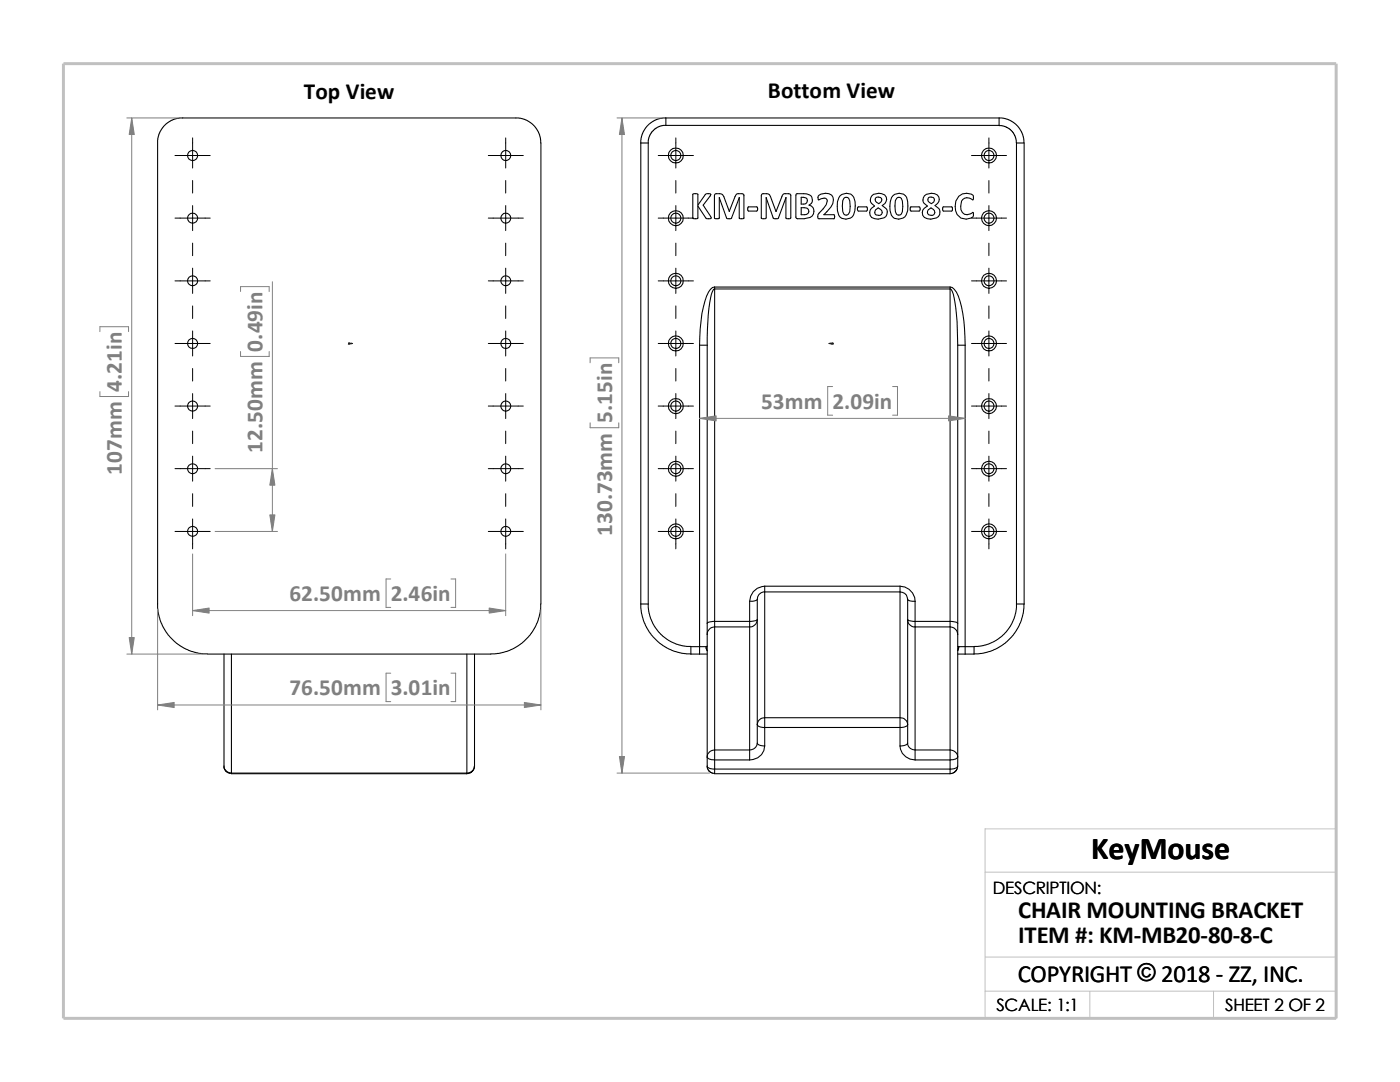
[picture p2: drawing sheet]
<svg xmlns="http://www.w3.org/2000/svg" width="279mm" height="216mm" viewBox="0 0 279 216" stroke-linecap="round" stroke-linejoin="round" font-family="sans-serif">
<path d="M196.6 174h70.1M196.6 191h70.1M196.6 197.8h70.1M217.5 197.8v5.4M242.2 197.8v5.4M26.8 203.2h239.9v-37.8h-70.1v37.8" fill="none" stroke="#c0c0c0" stroke-width=".2"/>
<path d="M12.7 12.7h254v190.5h-254z" fill="none" stroke="#c0c0c0" stroke-width=".59"/>
<g fill="none" stroke="#000" stroke-width=".21">
<path d="M31.5 28.5l.2-1.6 .9-1.7 1.5-1.1 1.7-.6h67.7l1.8 .6 1.4 1.1 1 1.7 .2 1.6v92M31.5 28.5v92.9l.4 2.3 .7 1.5 .9 1.5 1.4 1.4 1.8 1.2 1.6 .7 1.5 .4 1.6 .1M127.9 28.5v92M127.9 28.5h1.5M129.4 28.5v92M132.9 23.5l-.9 .1-1.1 .3-1.1 .7-.7 .6-1 1.7-.2 1.6M132.9 23.5h66.5M132.9 25h-.6l-.9 .3-1.1 .8-.8 1.3-.1 1.1M132.9 23.5v1.5M138.3 38.7a.73 .73 0 0 1 1 .1v2.1l1.5-2.1a.72 .72 0 0 1 1.1 0l-1.6 2.1 1.5 2.3 .1 .3-.2 .1a.72 .72 0 0 1-.9-.1l-1.5-2.4v2.4a.69 .69 0 0 1-1 0zM143.6 39.5v4a.62 .62 0 0 1-1 0v-4.5l.2-.3 1.4 .1 1.3 3.4M143.6 39.5l1.4 4a.85 .85 0 0 0 1 0l1.5-4"/>
<path d="M143.6 39.5h.1M147.5 39.5v4a.72 .72 0 0 0 1 0v-4.6l-.4-.2h-.7a.62 .62 0 0 0-.7 .5l-1.2 3M147.5 39.5h.1M152.9 39.5v4.1a.66 .66 0 0 1-1-.1v-4.5l.2-.3h.9l.5 .1 1.4 3.4 1.1-3a.61 .61 0 0 1 .7-.5h.9l.2 .2v4.7a.66 .66 0 0 1-1-.1v-4M152.9 39.5l1.4 4a.91 .91 0 0 0 1.1 0l1.4-4M152.9 39.5h.1M156.8 39.5h.1M158.9 38.7h.2a3.5 3.5 0 0 1 2.7 .4 1.19 1.19 0 0 1-.3 1.8 1.3 1.3 0 0 1 1 1.2 1.3 1.3 0 0 1-.8 1.3l-1.2 .2h-1.4l-.3-.2zM159.9 39.4l1 .1a.69 .69 0 0 1 .2 .8 .69 .69 0 0 1-.7 .4h-.5zM163.4 39a2.27 2.27 0 0 1 2.6-.1 1.87 1.87 0 0 1-.2 2.4l-1.4 1.5h2a.56 .56 0 0 1 0 .8h-3.1a.98 .98 0 0 1 .1-1.1l1.5-1.6 .2-.8a.56 .56 0 0 0-.6-.6l-1.2 .4-.1-.5zM167.7 39a1.72 1.72 0 0 1 1.9-.4 1.72 1.72 0 0 1 1 1.6 4.3 4.3 0 0 1-.5 3.1 1.72 1.72 0 0 1-1.9 .4 1.72 1.72 0 0 1-1.1-1.7 3.7 3.7 0 0 1 .6-3zM168.4 39.6a.66 .66 0 0 1 1 0 4 4 0 0 1-.1 3.1 .62 .62 0 0 1-.9 0 4.3 4.3 0 0 1 0-3.1z"/>
<path d="M174 39.1a1.97 1.97 0 0 1 2.9 .2 1.44 1.44 0 0 1-.8 1.7l.7 .6a1.24 1.24 0 0 1-.4 1.9 2.12 2.12 0 0 1-2.7-.5 1.43 1.43 0 0 1 .8-1.9l-.6-.5a1.21 1.21 0 0 1 .1-1.5zM174.8 39.5a.79 .79 0 0 1 1.2 .4l-.2 .4-.4 .3a.87 .87 0 0 1-.7-.9zM178.2 39a1.7 1.7 0 0 1 1.9-.4 1.7 1.7 0 0 1 1 1.6 3.2 3.2 0 0 1-.9 3.3 1.68 1.68 0 0 1-2.6-1.5 4 4 0 0 1 .6-3zM178.9 39.6a.62 .62 0 0 1 1 0 4.3 4.3 0 0 1 0 3.1 .66 .66 0 0 1-1 0 4 4 0 0 1 0-3.1zM184.5 39.1a1.97 1.97 0 0 1 2.9 .2 1.35 1.35 0 0 1-.8 1.7l.8 .6a1.31 1.31 0 0 1-.5 1.9 2.12 2.12 0 0 1-2.8-.5 1.41 1.41 0 0 1 1-1.9l-.7-.5a1.21 1.21 0 0 1 .1-1.5zM185.3 39.5a.78 .78 0 0 1 1.2 .4l-.1 .4-.5 .3-.4-.2a.65 .65 0 0 1-.2-.9zM191.3 39.2a2.31 2.31 0 0 1 2.9-.2l.1 .7-.2 .2a1.43 1.43 0 0 0-2.2 .2 2.01 2.01 0 0 0 .6 2.7 2.26 2.26 0 0 0 1.7-.4l.1 .7a2.12 2.12 0 0 1-2.6 .4 2.12 2.12 0 0 1-1.1-2.3l.2-1.1zM199.4 23.5v1.5h-66.5M199.4 23.5l.9 .1 1 .3 .8 .4 .9 .8 1 1.5 .3 1v.9M199.4 25.1l1.3 .2 1.1 .7 .7 1 .4 1.5M202.9 28.5v92M202.9 28.5h1.5v92"/>
<path d="M142.6 57.3v.4M142.6 57.7v66.3M142.6 57.7h47M142.6 57.3h47M142.6 57.3a2.3 2.3 0 0 0-1.6 1.8 26.4 26.4 0 0 0-1.4 9.8M142.6 57.7a2.22 2.22 0 0 0-.8 1.7l-.4 3.4-.3 6.1M145.5 42.2h.1M149.3 41.3h1.7a.53 .53 0 0 1 0 .8h-1.6l-.2-.1zM159.9 41.4l1.1 .1a.7 .7 0 0 1 .4 .9 .7 .7 0 0 1-.8 .4h-.7zM171.2 41.3h1.7a.61 .61 0 0 1 0 .8h-1.6l-.2-.4zM174.8 41.9l.5-.4 .4 .3a.63 .63 0 0 1 .3 .7 .63 .63 0 0 1-.7 .5l-.5-.1a.72 .72 0 0 1 0-1zM181.7 41.3h1.7a.53 .53 0 0 1 0 .8h-1.6l-.1-.1z"/>
<path d="M185.3 41.9l.5-.4 .5 .3a.64 .64 0 0 1 .2 .7 .64 .64 0 0 1-.7 .5l-.4-.1a.68 .68 0 0 1-.1-1zM188.2 41.3h1.7a.61 .61 0 0 1 0 .8h-1.6l-.2-.1zM189.6 57.7a2.22 2.22 0 0 1 .8 1.7l.6 4.8 .1 4.7M189.6 57.3a2.42 2.42 0 0 1 1.7 1.8 28 28 0 0 1 1.3 9.8M189.6 57.3v.4M189.6 57.7v66.3M139.6 68.9v60.1M139.6 68.9h1.5M141.1 68.9v55.5M191.1 68.9h1.5M191.1 68.9v55.5M192.6 68.9v60.1"/>
<path d="M149.6 120v4M151.1 119.6v25M151.1 119.6a1.68 1.68 0 0 1-1.5 .4M152.6 118.1v25.1M152.6 117v1.1M152.6 118.1a1.44 1.44 0 0 0-1.5 1.5M152.6 117a3.1 3.1 0 0 0-3 3M152.6 118.1h27M152.6 117h27M179.6 118.1v25.1M179.6 118.1a1.48 1.48 0 0 1 1.5 1.5M179.6 117a3 3 0 0 1 3 3"/>
<path d="M179.6 117v1.1M181.1 119.6v25M181.1 119.6a1.51 1.51 0 0 0 1.5 .4M182.6 120v4M44.7 130.5v22.4M46.2 130.5v23.8M93.2 130.5v23.8M94.7 130.5v22.4M107.9 120.5l-.1 1.6-.4 1.6-.6 1.5-1 1.5-1.7 1.7-1.4 .9-1.6 .7-1.6 .4-1.5 .1h-56.6M127.9 120.5h1.5M127.9 120.5l.1 1.8 .6 2 .9 1.8 1.1 1.2 1.7 1.5 1.7 1 2 .5 1.9 .2M129.4 120.5l.1 1.5 .4 1.5 .7 1.5 1.2 1.5 1.6 1.3 1.5 .7 1.5 .4 1.5 .1"/>
<path d="M137.9 130.5h1.7M139.6 130.5h1.5M139.6 129h-1.7v1.5M139.6 129v1.5M139.6 129h1.3M140.9 129l.2 .8M141.1 128.9l-.2 .1M141.1 126.6v24.4M141.1 124.4v2.2M142.6 125.1v24.5M142.6 124v1.1M142.6 125.1h7"/>
<path d="M142.6 124h7M142.6 125.1a1.52 1.52 0 0 0-1.5 1.5M142.6 124a1.87 1.87 0 0 0-1.5 .4M149.6 125.1v24.5M149.6 124v1.1M149.6 124a2.12 2.12 0 0 0 1.5-.4 1.52 1.52 0 0 1-1.5 1.5M182.6 125.1h7M182.6 124h7M182.6 124a1.87 1.87 0 0 1-1.5-.4 1.45 1.45 0 0 0 1.5 1.5M182.6 125.1v24.5M182.6 124v1.1M189.6 125.1v24.5"/>
<path d="M189.6 125.1a1.6 1.6 0 0 1 1.5 1.5M189.6 124v1.1M189.6 124a2.12 2.12 0 0 1 1.5 .4M191.1 128.9l.2 .1M191.1 130.5h1.5M191.1 126.6v24.4M191.1 124.4v2.2M191.3 129h1.3M191.3 129l-.2 .8zM192.6 129h1.8M192.6 129v1.5M194.4 129v1.5h-1.8"/>
<path d="M202.9 120.5l-.1 1.5-.4 1.5-.8 1.5-1.2 1.5-1.6 1.3-1.4 .7-1.6 .4-1.4 .1M202.9 120.5h1.5M204.4 120.5l-.2 1.8-.6 2-1.3 2.4-1.4 1.4-1.8 1.2-1.6 .7-1.5 .4-1.6 .1M44.7 152.9l.1 .6 .4 .5 1 .3M44.7 152.9a1.45 1.45 0 0 0 1.5 1.4M46.2 154.3v.1M46.2 154.4h47M46.2 154.3h47M93.2 154.3v.1M94.7 152.9l-.4 .9-.5 .5-.6 .1M94.7 152.9a1.53 1.53 0 0 1-1.5 1.4M141.1 151a1.36 1.36 0 0 0 1.5 .6"/>
<path d="M141.1 152.9a1.36 1.36 0 0 0 1.5 .6M141.1 151v1.9M141.1 152.9l.2 .6 .3 .5 1 .3M142.6 149.6v2M142.6 153.5v.9M142.6 154.4h47M142.6 151.6h7M142.6 153.5h47M142.6 151.6v1.9M142.6 149.6h7M142.6 149.6a1.45 1.45 0 0 0-1.5 1.4M149.6 149.6v2"/>
<path d="M151.1 144.6a1.46 1.46 0 0 0 1.5 .6M151.1 148.3a1.46 1.46 0 0 0 1.5 .5M151.1 148.3a1.44 1.44 0 0 1-1.5 1.3M151.1 144.6v3.7M152.6 143.2v2M152.6 148.8a2.86 2.86 0 0 1-3 2.8M152.6 145.2h27M152.6 143.2h27M152.6 145.2v3.6M152.6 143.2a1.45 1.45 0 0 0-1.5 1.4M179.6 143.2v2M179.6 143.2a1.53 1.53 0 0 1 1.5 1.4"/>
<path d="M179.6 148.8a2.89 2.89 0 0 0 3 2.8M179.6 145.2v3.6M181.1 144.6a1.61 1.61 0 0 1-1.5 .6M181.1 148.3a1.61 1.61 0 0 1-1.5 .5M181.1 148.3a1.37 1.37 0 0 0 1.5 1.3M181.1 144.6v3.7M182.6 151.6h7M182.6 149.6h7M182.6 149.6v2M189.6 149.6v2M189.6 149.6a1.53 1.53 0 0 1 1.5 1.4M189.6 153.5v.9"/>
<path d="M189.6 151.6v1.9M191.1 152.9l-.3 .9-.6 .5-.6 .1M191.1 151v1.9M191.1 151a1.49 1.49 0 0 1-1.5 .6M191.1 152.9a1.49 1.49 0 0 1-1.5 .6"/>
<circle cx="38.4" cy="31" r="1.01"/>
<circle cx="100.9" cy="31" r="1"/>
<circle cx="134.9" cy="31" r="1.5"/>
<circle cx="134.9" cy="31" r="1.01"/>
<circle cx="197.4" cy="31" r="1"/>
<circle cx="197.4" cy="31" r="1.49"/>
<circle cx="38.4" cy="56" r="1"/>
<circle cx="38.4" cy="43.5" r="1"/>
<circle cx="100.9" cy="56" r=".99"/>
<circle cx="100.9" cy="43.5" r=".99"/>
<circle cx="134.9" cy="56" r="1"/>
<circle cx="134.9" cy="43.5" r="1.51"/>
<circle cx="134.9" cy="56" r="1.51"/>
<circle cx="134.9" cy="43.5" r="1"/>
<circle cx="197.4" cy="56" r=".99"/>
<circle cx="197.4" cy="43.5" r=".99"/>
<circle cx="197.4" cy="43.5" r="1.5"/>
<circle cx="197.4" cy="56" r="1.5"/>
<circle cx="38.4" cy="68.5" r="1"/>
<circle cx="100.9" cy="68.5" r=".99"/>
<circle cx="134.9" cy="68.5" r="1.5"/>
<circle cx="134.9" cy="68.5" r="1"/>
<circle cx="197.4" cy="68.5" r="1.49"/>
<circle cx="197.4" cy="68.5" r=".99"/>
<circle cx="38.4" cy="81" r="1.01"/>
<circle cx="38.4" cy="93.5" r="1"/>
<circle cx="100.9" cy="81" r="1"/>
<circle cx="100.9" cy="93.5" r=".99"/>
<circle cx="134.9" cy="81" r="1.01"/>
<circle cx="134.9" cy="93.5" r="1.51"/>
<circle cx="134.9" cy="81" r="1.51"/>
<circle cx="134.9" cy="93.5" r="1"/>
<circle cx="197.4" cy="81" r="1"/>
<circle cx="197.4" cy="93.5" r=".99"/>
<circle cx="197.4" cy="81.1" r="1.5"/>
<circle cx="197.4" cy="93.5" r="1.5"/>
<circle cx="38.4" cy="106" r="1"/>
<circle cx="100.9" cy="106" r=".99"/>
<circle cx="134.9" cy="106" r="1.5"/>
<circle cx="134.9" cy="106" r="1"/>
<circle cx="197.4" cy="106" r="1.49"/>
<circle cx="197.4" cy="106" r=".99"/>
</g>
<g fill="#00f" stroke="#00f" stroke-width=".2">
<path d="M70 68.5h.4l-.4 .1z"/>
<path d="M165.4 68.5h.4v.1z"/>
</g>
<path d="M69.6 68.5h.8M69.6 68.4l.2 .3M69.7 68.5h.1M69.7 68.4v.3M69.8 68.4l-.3 .3M165.4 68.5h.9M166 68.4l.3 .3M166.1 68.5h.1M166.1 68.4v.3M166.2 68.4l-.3 .3" fill="none" stroke="#00f" stroke-width=".2"/>
<g fill="none" stroke="#000" stroke-width=".2">
<path d="M34.9 31h7.1M38.4 27.5v6M38.4 36v2.5M97.5 31h6.9M100.9 27.5v6M100.9 36v2.5M131.4 31h7M134.9 27.5v6M134.9 36v2.5M193.9 31h7M197.4 27.5v6M197.4 36v2.5"/>
<path d="M34.9 56h7.1M34.9 43.5h7.1M38.4 41v5M38.4 48.5v2.5M38.4 53.5v5M97.5 56h6.9M97.5 43.5h6.9M100.9 41v5M100.9 48.5v2.5M100.9 53.5v5M131.4 56h7M131.4 43.5h7"/>
<path d="M134.9 41v5M134.9 48.5v2.5M134.9 53.5v5M193.9 56h7M193.9 43.5h7M197.4 41v5M197.4 48.5v2.5M197.4 53.5v5M34.9 68.5h7.1M38.4 61v2.5M38.4 66v5M38.4 73.5v2.5"/>
<path d="M38.4 78.5v5M97.5 68.5h6.9M100.9 61v2.5M100.9 66v5M100.9 73.5v2.5M100.9 78.5v5M131.4 68.5h7M134.9 61v2.5M134.9 66v5M134.9 73.5v2.5M134.9 78.5v5M193.9 68.5h7"/>
<path d="M197.4 61v2.5M197.4 66v5M197.4 73.5v2.5M197.4 78.5v5M34.9 93.5h7.1M34.9 81h7.1M38.4 86v2.5M38.4 91v5M38.4 98.5v2.5M97.5 93.5h6.9M97.5 81h6.9M100.9 86v2.5"/>
<path d="M100.9 91v5M100.9 98.5v2.5M131.4 93.5h7M131.4 81h7M134.9 86v2.5M134.9 91v5M134.9 98.5v2.5M193.9 93.5h7M193.9 81h7M197.4 86v2.5M197.4 91v5M197.4 98.5v2.5"/>
<path d="M34.9 106h7.1M38.4 103.5v6M97.5 106h6.9M100.9 103.5v6M131.4 106h7M134.9 103.5v6M193.9 106h7M197.4 103.5v6"/>
</g>
<g fill="none" stroke="#808080" stroke-width=".2">
<path d="M25.3 23.5h10.1M26.3 23.5v107M123.1 23.5h8.8M124.1 23.5v130.8M48 58.2v-1h5.7v1M54.4 56.2v49.8M19.9 66.2v-1h5.8v1M19.9 78.1v1h5.8v-1M48 70.1v1h5.7v-1M117.8 72.4v-1h5.7v1M166.2 77.1h-1v5.7h1M178.1 77.1h1v5.7h-1"/>
<path d="M42.9 93.5h12.5M117.8 84.4v.9h5.7v-.9M139.6 83.5h53M38.4 110.5v12.4M42.9 106h12.5M78 115.5h-1v5.7h1M90 115.5h.9v5.7h-.9M100.9 110.5v12.4M25.3 130.5h15.1M31.5 121.5v20.1M38.4 121.8h62.5M78 134.3h-1v5.7h1"/>
<path d="M90 134.3h.9v5.7h-.9M107.9 121.5v20.1M31.5 140.7h76.4M123.1 154.3h18.5"/>
</g>
<g fill="#808080" stroke="#808080" stroke-width=".2">
<path d="M38.4 121.8l3.3-.5v1z"/>
<path d="M97.6 121.3l3.3 .5-3.3 .5z"/>
<path d="M25.8 127.2h1l-.5 3.3z"/>
<path d="M26.3 23.5l.5 3.3h-1z"/>
<path d="M104.6 140.2l3.3 .5-3.3 .5z"/>
<path d="M31.5 140.7l3.3-.5v1z"/>
<path d="M54.4 93.5l.5 3.3h-1.1z"/>
<path d="M53.8 102.7h1.1l-.5 3.3z"/>
<path d="M139.6 83.5l3.3-.5v1z"/>
<path d="M189.3 83l3.3 .5-3.3 .5z"/>
<path d="M123.6 151h1l-.5 3.3z"/>
<path d="M124.1 23.5l.5 3.3h-1z"/>
</g>
<text font-size="6.4" x="217.8" y="171.4">KeyMouse</text>
<g font-size="4.9">
<text x="203.2" y="183.2">CHAIR MOUNTING BRACKET</text>
<text x="203.2" y="188.1">ITEM #: KM-MB20-80-8-C</text>
<text x="203.1" y="195.9">COPYRIGHT © 2018 - ZZ, INC.</text>
<text x="203.1" y="195.9">COPYRIGHT ©</text>
</g>
<g font-size="4.6">
<text x="60.6" y="19.7">Top View</text>
<text x="153.2" y="19.6">Bottom View</text>
</g>
<g font-size="4.6" fill="#808080">
<text x="52.4" y="70.1" transform="rotate(-90 52.4 70.1)">0.49in</text>
<text x="24.3" y="78.1" transform="rotate(-90 24.3 78.1)">4.21in</text>
<text x="151.9" y="81.6">53mm</text>
<text x="166.2" y="81.6">2.09in</text>
<text x="122.2" y="84.4" transform="rotate(-90 122.2 84.4)">5.15in</text>
<text x="24.3" y="94.8" transform="rotate(-90 24.3 94.8)">107mm</text>
<text x="52.4" y="90.4" transform="rotate(-90 52.4 90.4)">12.50mm</text>
<text x="122.2" y="107" transform="rotate(-90 122.2 107)">130.73mm</text>
<text x="57.7" y="120">62.50mm</text>
<text x="78" y="120">2.46in</text>
<text x="57.7" y="138.8">76.50mm</text>
<text x="78" y="138.8">3.01in</text>
</g>
<g font-size="3.4">
<text x="198.2" y="178.5">DESCRIPTION:</text>
<text x="198.8" y="201.7">SCALE: 1:1</text>
<text x="244.5" y="201.7">SHEET 2 OF 2</text>
</g>
</svg>
